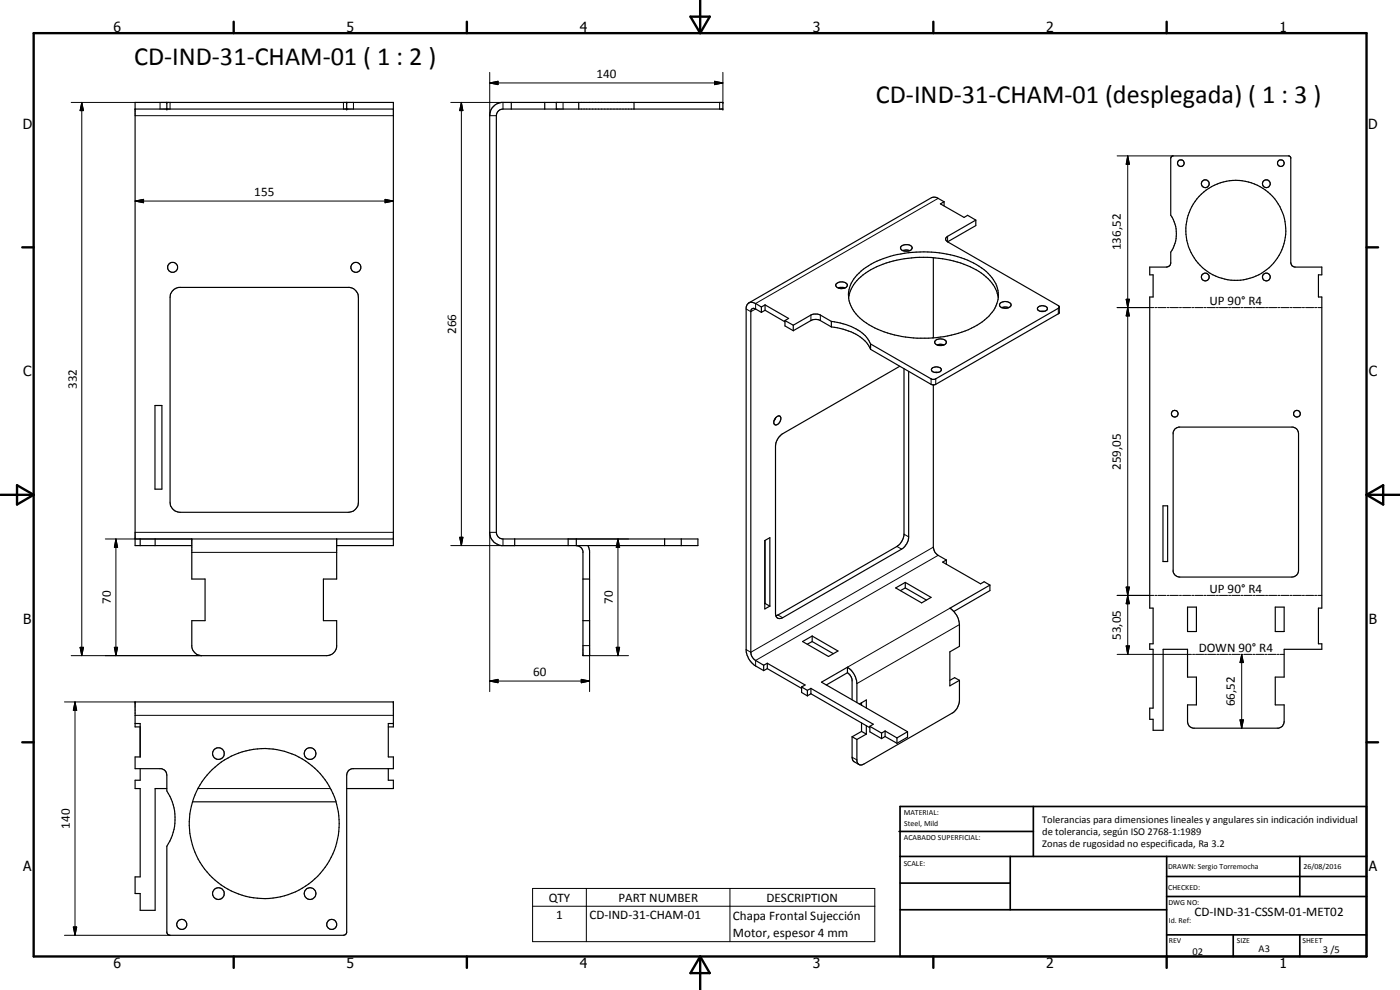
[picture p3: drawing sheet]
<svg xmlns="http://www.w3.org/2000/svg" width="420mm" height="297mm" viewBox="0 0 420 297" stroke-linecap="round" stroke-linejoin="round" font-family="sans-serif">
<g fill="none" stroke="#000" stroke-width=".35">
<path d="M40.5 32.7h77.6M50.1 30.7v2M104 30.7v2M148 32l1.1-.8 1.4-.5h66.4v2h-66a2 2 0 0 0-1.9 2v125a2 2 0 0 0 1.9 2h58.6v2h-59a4.1 4.1 0 0 1-3.5-4v-125l.4-1.8zM153.4 30.7v2M163.5 30.7v2M167 30.7v2M173.7 30.7v2M190.3 30.7v2M351.6 47l.3-.2 35.1 .1 .4 .4v31.7l.4 .8 .9 .3h8v2.4h-1v6.6h1v93.4h-1v10.7h1v1.6h-11.3v8.4h-2.7v8.3h2.7v5a1.98 1.98 0 0 1-1.7 2h-25.7a1.98 1.98 0 0 1-1.6-2v-5h2.7v-8.3h-2.7v-8.4h-7.3v24.3h-3v-3.3h-1.1v-3.3h1.1v-17.7h-1.1v-1.6h1.1v-10.7h-1.1v-93.4h1.1v-6.6h-1.1v-2.4h5l.8-.2 .6-.9v-3.4a9.9 9.9 0 0 0 0-11v-17.1zM270.5 73.9a2.2 2.2 0 0 1 3.3 .4 2.06 2.06 0 0 1-3.4 .5l-.2-.4zM271 75.2l.9-.2 1.1 .2"/>
<path d="M280.1 77.3v24.1M283.3 60.5l-1.1 .7 7.1 4 1.1-.6 2.5 1.4M283.3 60.5l-2.4-1.3-1.3 .1-54.9 31.6M283.3 60.5v1.3M284.4 72.6l33.2 19.1 .3 .3v1.9l-37.7 21.6-.8-.2-18.1-10.5M292.9 66l-8.5 4.9a.87 .87 0 0 0-.6 .8 .87 .87 0 0 0 .6 .9M292.9 66v1.7l-8.5 4.9M51.7 87.4l.9-.8 1.1-.4h51.2a3 3 0 0 1 2.7 3v61.5a3 3 0 0 1-3 3h-50.6a3 3 0 0 1-3-3v-61.5l.3-1.1zM228.5 92.1l-1.7-1a1.71 1.71 0 0 0-1.9-.3 1.71 1.71 0 0 0-1 1.5v103a6.2 6.2 0 0 0 2.9 4.5l2.4 1.4M228.5 93.7l-1.7-1a.88 .88 0 0 0-1-.1 .88 .88 0 0 0-.5 .9v102.2a3 3 0 0 0 1.5 2.5l2.4 1.4M228.5 92.1v1.6M229.6 91.5l-1.1 .6"/>
<path d="M229.6 91.5l7.1 4-1.1 .7M229.6 93.1l6 3.5M229.6 93.1l-1.1 .6M229.6 91.5v1.6M235.6 96.2l2.5 1.4M235.6 96.2v1.6l2.5 1.4M238.1 97.6v1.6M249.5 96.4a15.9 15.9 0 0 1 10.9 5.3l.9 1.5M249.5 96.4v1.7M249.5 98.1a15.2 15.2 0 0 1 11.3 5.7l.5 1M249.5 96.4l-3.6-2-1.6-.2-.9 .3-5.3 3.1M249.5 98.1l-3.3-1.9a3.1 3.1 0 0 0-2.8 0l-5.3 3"/>
<path d="M251 85.1a2.34 2.34 0 0 1 3.3 .2 1.88 1.88 0 0 1-1.6 1.4 1.88 1.88 0 0 1-1.8-.9zM251.5 86.4l.6-.2 1.5 .2M254.7 89.3a12.1 12.1 0 0 1 7.5-8.8 28.9 28.9 0 0 1 9.1-2.9 32.4 32.4 0 0 1 23.9 4.9 10.7 10.7 0 0 1 4.4 6.8M257.2 82.5a26.4 26.4 0 0 1 17.7-6.9 30.3 30.3 0 0 1 21.1 5.8 8.7 8.7 0 0 1 2.9 10.4 17.3 17.3 0 0 1-11.3 8.2 36.2 36.2 0 0 1-12.4 1.5 28.7 28.7 0 0 1-17.2-6.2 8.5 8.5 0 0 1-.8-12.8zM300.2 91a2.21 2.21 0 0 1 3.2 .4 1.97 1.97 0 0 1-3.4 .1zM300.7 92.3l.8-.2 1.2 .2M311.4 92.3a1.82 1.82 0 0 1 3 .3 1.8 1.8 0 0 1-3 .2zM312.4 93.4h.9M317.9 92.2l-37.5 21.6-1-.1-18.1-10.5M261.3 103.2v1.6M270 109.9l-35.1 20.2a4.8 4.8 0 0 0-2.2 3.7v50.3a1.33 1.33 0 0 0 .7 1.4 1.33 1.33 0 0 0 1.5-.2l35.7-20.5a5.1 5.1 0 0 0 2.1-3.4v-50M271.3 110.6v50a5.1 5.1 0 0 1-2.1 3.4l-36.3 20.8"/>
<path d="M279.8 110.4a1.93 1.93 0 0 1 2.7 .5 1.71 1.71 0 0 1-3 0zM280.1 115.5v48.7a3.2 3.2 0 0 0 1.4 2.4l2.5 1.4M280.5 111.8h1M280.6 102.4a2.2 2.2 0 0 1 3.4 .3 2.02 2.02 0 0 1-3.5 0zM281.3 103.5l.8-.2 1.2 .2M46.5 121.7h2.1v25.1h-2.1zM232.8 125.3l-.5 .9M232.9 125.3l.8-.5a1.26 1.26 0 0 1 .2 2 .84 .84 0 0 1-1 .7 .84 .84 0 0 1-.7-1zM352.5 128.8l1.2-.7h34.4a1.98 1.98 0 0 1 1.6 2v41a2 2 0 0 1-2 2h-33.7l-.6-.1-.9-.6-.4-.9v-41.7zM349 151.8h1.4v16.7h-1.4zM40.5 161.7h77.6M42.1 161.7v2"/>
<path d="M46.6 161.7v2M57.6 163.7h-17.1v-133h77.6v133h-17.1M57.6 161.7v12h3.9v12.5h-3.9v7.9a3.1 3.1 0 0 0 2.9 2.6h37.6a3 3 0 0 0 2.9-2.6v-7.9h-3.9v-12.5h3.9v-12M154.5 161.7v2M170.5 161.7v2M173 161.7v2a2.09 2.09 0 0 1 2 1.7v31.3h1.9v-31.4l-.5-1.6M175 173.7h1.9M199.5 161.7v2M204.5 161.7v2M229.5 162.2l1.5-.9v20.6l-1.5 .8zM229.6 162.2v18.9M268.8 176.4l2.9-1.6 7.7 4.4-2.8 1.7z"/>
<path d="M271.7 174.8v1.6M271.7 176.4l6.3 3.6M271.7 176.4l-1.5 .8M284 168v1.3M284 168l-1.1 .7 11.4 6.5 1-.7 1.8 1.1M297.1 175.6l-12 6.9a6.3 6.3 0 0 1 2.8 4.9v6.5l-2.8 1.7v10.2l2.8-1.7M297.1 175.6v1.6l-10.9 6.3M175 186.2h1.9M229.2 199.6v1.6M229.6 181.1l1.4 .8M229.6 181.1h-.1M230.3 199v1.6"/>
<path d="M230.3 199l-1.1 .6M230.3 199l11.3 6.5-1 .6M240.9 192.5l2.8-1.7 7.8 4.5-2.8 1.7zM243.7 190.8v1.7M243.7 192.5l6.4 3.6M243.7 192.5l-1.4 .8M356.4 182.2h2.7v7.3h-2.7zM382.7 182.2h2.7v7.3h-2.7zM40.5 217.1h1.6v10h-1.6v3.5h7.9a1.98 1.98 0 0 1 1.7 2v4.7a15.2 15.2 0 0 1 0 16.6v25.9l.5 .7h52.9l.5-.7 .1-47.5a1.93 1.93 0 0 1 1.6-1.7h12.4v-3.5h-1.6v-10h1.6M42.1 218.1h-1.6v-7.5h77.6v7.5h-1.6M230.3 200.6l10.3 5.9M230.3 200.6l-1.1 .6"/>
<path d="M240.6 206.1v1.7l1.7 1M240.6 206.1l1.7 1M242.3 207.1v1.7M243.4 206.5l18.7 10.8-1 .6M243.4 206.5v1.7M243.4 208.2l17.7 10.2M243.4 206.5l-1.1 .6M243.4 208.2l-1.1 .6M254.3 200.2l-7.8 4.5 25.9 14.8M254.3 201.8l-6.3 3.7M254.3 200.2v1.6M254.3 200.2a6.4 6.4 0 0 1 2.9 4.9v5.7"/>
<path d="M254.3 201.8l.7 .7 .7 1.2v6.3M257.9 211.2l2.1-1.2v2.4M258.6 219.5l1.4 .8M258.6 219.5l-2.9 1.6M258.6 210.8v.8M258.6 216.9v2.6M260 217.7v2.6M261.1 217.9l3.5 2.1M261.1 217.9v1.7l3.5 2M264.6 220v1.6M265.6 219.3v1.7M265.6 219.3l3.6 2.1"/>
<path d="M265.6 219.3l-1 .7M272.4 219.5l-3.2 1.9M272.4 219.5v1.7l-3.2 1.8M285.1 204.1l1.4-.8 1.4 .8M287.9 204.1v6.2a4.6 4.6 0 0 1-2.1 3.7l-26.5 15.2-.8 .3-.7-.1M42.1 230.6v3.5h-1.6v2.5h1.6v26.5h-1.6v5h1.6v5h4.5v-36.5h3.5M116.5 230.6v3.5h1.6v2.5h-14.1M255.7 221.1l.1 6.7 .4 .6 1.6 1M255.7 221.1l1.5 .8M257.2 221.9v6.4l.6 1.1M260 220.3l-2.8 1.6M265.6 221l3.6 2"/>
<path d="M265.6 221l-1 .6M269.2 221.4v1.6M57.8 240.6h43.1"/>
<circle cx="354.4" cy="49" r=".99"/>
<circle cx="361.7" cy="55.1" r="1.17"/>
<circle cx="380" cy="55.1" r="1.16"/>
<circle cx="384.4" cy="48.9" r="1"/>
<circle cx="370.9" cy="69.1" r="15"/>
<circle cx="51.8" cy="80.2" r="1.5"/>
<circle cx="106.8" cy="80.2" r="1.5"/>
<circle cx="361.7" cy="83.1" r="1.18"/>
<circle cx="380.1" cy="83.1" r="1.17"/>
<circle cx="352.6" cy="124.1" r="1.02"/>
<circle cx="389.2" cy="124.1" r="1.02"/>
<circle cx="65.6" cy="226.1" r="1.76"/>
<circle cx="93.1" cy="226.1" r="1.76"/>
<circle cx="79.3" cy="247.1" r="22.5"/>
<circle cx="54.5" cy="277.4" r="1.51"/>
<circle cx="65.5" cy="268.1" r="1.76"/>
<circle cx="93.1" cy="268.1" r="1.76"/>
<circle cx="99.5" cy="277.4" r="1.52"/>
</g>
<g fill="#000">
<circle cx="50.1" cy="32.7" r=".18"/>
<circle cx="50.1" cy="30.7" r=".18"/>
<circle cx="104" cy="32.7" r=".18"/>
<circle cx="104" cy="30.7" r=".18"/>
<circle cx="216.9" cy="32.7" r=".18"/>
<circle cx="216.9" cy="30.7" r=".18"/>
<circle cx="40.5" cy="210.6" r=".18"/>
<circle cx="118.1" cy="210.6" r=".18"/>
</g>
<g fill="none" stroke="#000" stroke-width=".3">
<path d="M21.4 30.7h19.1M24.5 30.7l.5 2.5h-1zM24.5 30.7v166M40.5 34.7h77.6M48 30.7v2M51 30.7v2M103.1 30.7v2M106.1 30.7v2M135.3 30.7h18.1M138.5 30.7l.4 2.5h-.9zM138.5 30.7v133M147 24.9l2.5-.5v1z"/>
<path d="M147 21.7v13h2M147 24.9h69.9M150.9 30.7v2M169 30.7v2M214.4 24.4l2.5 .5-2.5 .5zM216 30.7v2M216.9 21.7v9M115.6 59.8l2.5 .5-2.5 .5zM281.5 59.5l-54.7 31.6v1.6l-1.5 .8-1.4-.8M335.3 46.8h16.8M338.4 46.8l.6 2.5h-1zM338.4 46.8v149.5"/>
<path d="M40.5 60.3l2.6-.5v1zM40.5 60.3h77.6M284.4 70.9v1.7M243.4 94.5v1.7M246.2 94.5v1.7M317.6 92.5v1.6M335.3 92.3h11M338 89.8h1l-.6 2.5zM338.4 92.3l.6 2.5h-1zM346.6 92.3h.6M347.5 92.3h2.5M350.3 92.3h.6"/>
<path d="M351.2 92.3h2.4M354 92.3h.6M354.9 92.3h2.4M357.7 92.3h.6M358.6 92.3h2.4M361.3 92.3h.7M362.3 92.3h2.4M365 92.3h.7M366 92.3h2.4M368.7 92.3h.6M369.6 92.3h2.5M372.4 92.3h.6"/>
<path d="M373.3 92.3h2.5M376.1 92.3h.6M377 92.3h2.5M379.8 92.3h.6M380.7 92.3h2.5M383.5 92.3h.6M384.4 92.3h2.5M387.2 92.3h.6M388.1 92.3h2.5M390.9 92.3h.6M391.8 92.3h2.4M394.5 92.3h.7"/>
<path d="M395.5 92.3h1.2M279.4 113.7v1.6M280.8 113.7v1.6M40.5 159.7h77.6M149 159.7h-2v47.8M31.6 161.7h26M34.8 161.7l.5 2.5h-1zM34.8 161.7v35M57.6 165.7h43.4M135.3 163.7h19.2M138 161.2h.9l-.4 2.5zM150.9 161.7v2"/>
<path d="M170.5 161.7h18.1M185.5 161.7l.5 2.5h-1.1zM185.5 161.7v35M269.2 164l1.4 .8M271.3 160.3l1.4 .8M280.1 164.2l-54.8 31.5-1.4-.8M281.5 166.6l-54.7 31.6v1.6M335.3 178.6h11M338 176.1h1l-.6 2.5zM338.4 178.6l.6 2.5h-1zM346.6 178.6h.6M347.5 178.6h2.5"/>
<path d="M350.3 178.6h.6M351.2 178.6h2.4M354 178.6h.6M354.9 178.6h2.4M357.7 178.6h.6M358.6 178.6h2.4M361.3 178.6h.7M362.3 178.6h2.4M365 178.6h.7M366 178.6h2.4M368.7 178.6h.6M369.6 178.6h2.5"/>
<path d="M372.4 178.6h.6M373.3 178.6h2.5M376.1 178.6h.6M377 178.6h2.5M379.8 178.6h.6M380.7 178.6h2.5M383.5 178.6h.6M384.4 178.6h2.5M387.2 178.6h.6M388.1 178.6h2.5M390.9 178.6h.6M391.8 178.6h2.4"/>
<path d="M394.5 178.6h.7M395.5 178.6h1.2M21.4 196.7h39.1M24 194.2h1l-.5 2.5zM34.3 194.2h1l-.5 2.5zM175 193.7h1.9M176.9 196.7h11.7M176.9 186.2v21.3M184.9 194.2h1.1l-.5 2.5zM233.5 184.5l1.4 .8M285.1 182.5l-30.8 17.7M287.9 187.4l-30.7 17.7"/>
<path d="M335.3 196.3h22.3M338 193.8h1l-.6 2.5zM357.9 196.3h.6M358.8 196.3h2.4M361.5 196.3h.6M362.4 196.3h2.4M365.2 196.3h.5M366 196.3h2.5M368.8 196.3h.6M369.7 196.3h2.4M372.4 196.3h.6M372.6 196.3l.6 2.5h-1.1z"/>
<path d="M372.6 196.3v22.2M373.3 196.3h2.4M376 196.3h.6M376.9 196.3h2.4M379.6 196.3h.7M380.6 196.3h2.4M383.3 196.3h.6M384.2 196.3h1.2M19.3 210.6h21.2M22.5 210.6l.5 2.5h-1zM22.5 210.6v70M40.5 214.6h77.6"/>
<path d="M147 204.3l2.5-.5v1.1zM147 204.3h29.9M174.4 203.8l2.5 .5-2.5 .6zM372.1 216h1.1l-.6 2.5zM59.4 236.6h39.8M255.7 227.2l1.5 .8M22 278.1h1l-.5 2.5zM159.8 266.6h102.7v15.9h-102.7zM159.8 271.9h102.7M176 266.6v15.9M219.1 266.6v15.9M19.3 280.6h31.7"/>
</g>
<g fill="none" stroke="#000" stroke-width=".71">
<path d="M10.1 9.9h400v277.1h-400zM70.1 6.5v3.4M140.1 6.5v3.4M207.2 5h5.8l-2.9 4.9zM210.1 0v9.9M280.1 6.5v3.4M350.1 6.5v3.4M6.7 74.2h3.4M410.1 74.2h3.5M.1 148.5h10M5.1 145.6l5 2.9-5 2.9zM410.1 148.5h10"/>
<path d="M410.1 148.5l5-2.9v5.8zM6.7 222.7h3.4M410.1 222.7h3.5M70.1 287v3.4M140.1 287v3.4M210.1 287v10M210.1 287l2.9 5h-5.8zM280.1 287v3.4M350.1 287v3.4"/>
</g>
<g fill="none" stroke="#000" stroke-width=".51">
<path d="M269.8 249.5h40.3M270.1 242h140v45h-140zM270.1 257h140M303.2 257v16M310.1 242v15M350.1 257v30M390.1 257v12M270.1 265h33.1M270.1 273h80M350.1 269h60M350.1 263h60M350.1 280.5h60"/>
<path d="M370.1 280.5v6.5M390.1 280.5v6.5"/>
</g>
<g fill="#000">
<path d="M24.5 30.7l.5 2.5h-1zM138.5 30.7l.4 2.5h-.9zM147 24.9l2.5-.5v1zM214.4 24.4l2.5 .5-2.5 .5zM40.5 60.3l2.6-.5v1zM338.4 46.8l.6 2.5h-1zM115.6 59.8l2.5 .5-2.5 .5zM338 89.8h1l-.6 2.5zM338.4 92.3l.6 2.5h-1zM34.8 161.7l.5 2.5h-1zM138 161.2h.9l-.4 2.5zM185.5 161.7l.5 2.5h-1.1z"/>
<path d="M338 176.1h1l-.6 2.5zM24 194.2h1l-.5 2.5zM34.3 194.2h1l-.5 2.5zM184.9 194.2h1.1l-.5 2.5zM338 193.8h1l-.6 2.5zM338.4 178.6l.6 2.5h-1zM372.6 196.3l.6 2.5h-1.1zM22.5 210.6l.5 2.5h-1zM147 204.3l2.5-.5v1.1zM174.4 203.8l2.5 .5-2.5 .6zM372.1 216h1.1l-.6 2.5zM22 278.1h1l-.5 2.5z"/>
</g>
<g font-size="7.9">
<text x="40.2" y="19.6">CD-IND-31-CHAM-01 ( 1 : 2 )</text>
<text x="262.9" y="31">CD-IND-31-CHAM-01 (desplegada) ( 1 : 3 )</text>
</g>
<g font-size="4.2">
<text x="34" y="9.6">6</text>
<text x="104" y="9.6">5</text>
<text x="174" y="9.6">4</text>
<text x="244" y="9.6">3</text>
<text x="314" y="9.6">2</text>
<text x="384" y="9.6">1</text>
<text x="6.8" y="38.7">D</text>
<text x="410.6" y="38.7">D</text>
<text x="7" y="112.9">C</text>
<text x="410.8" y="112.9">C</text>
<text x="7" y="187.1">B</text>
<text x="410.8" y="187.1">B</text>
<text x="7" y="261.4">A</text>
<text x="410.8" y="261.4">A</text>
<text x="34" y="290.4">6</text>
<text x="104" y="290.4">5</text>
<text x="174" y="290.4">4</text>
<text x="244" y="290.4">3</text>
<text x="314" y="290.4">2</text>
<text x="384" y="290.4">1</text>
</g>
<g font-size="3.9">
<text x="179" y="23.3">140</text>
<text x="76.3" y="58.8">155</text>
<text x="336.4" y="75.1" transform="rotate(-90 336.4 75.1)">136,52</text>
<text x="363" y="91.5">UP 90° R4</text>
<text x="136.9" y="100.2" transform="rotate(-90 136.9 100.2)">266</text>
<text x="23" y="116.8" transform="rotate(-90 23 116.8)">332</text>
<text x="336.4" y="141" transform="rotate(-90 336.4 141)">259,05</text>
<text x="363" y="177.8">UP 90° R4</text>
<text x="33.3" y="181.2" transform="rotate(-90 33.3 181.2)">70</text>
<text x="183.9" y="181.2" transform="rotate(-90 183.9 181.2)">70</text>
<text x="336.4" y="192" transform="rotate(-90 336.4 192)">53,05</text>
<text x="359.7" y="195.5">DOWN 90° R4</text>
<text x="160" y="202.8">60</text>
<text x="370.6" y="211.9" transform="rotate(-90 370.6 211.9)">66,52</text>
<text x="21" y="248.6" transform="rotate(-90 21 248.6)">140</text>
<text x="164.7" y="270.5">QTY</text>
<text x="167" y="275.8">1</text>
<text x="176.9" y="275.8">CD-IND-31-CHAM-01</text>
<text x="185.6" y="270.5">PART NUMBER</text>
<text x="220" y="275.9">Chapa Frontal Sujección</text>
<text x="230.1" y="270.5">DESCRIPTION</text>
<text x="358.5" y="275">CD-IND-31-CSSM-01-MET02</text>
<text x="220" y="281.2">Motor, espesor 4 mm</text>
</g>
<g font-size="3.1">
<text x="312.7" y="246.8">Tolerancias para dimensiones lineales y angulares sin indicación individual</text>
<text x="312.7" y="250.4">de tolerancia, según ISO 2768-1:1989</text>
<text x="312.7" y="254">Zonas de rugosidad no especificada, Ra 3.2</text>
<text x="357.9" y="286.4">02</text>
<text x="377.7" y="285.6">A3</text>
<text x="397" y="285.9">3 /5</text>
</g>
<g font-size="2.4">
<text x="271.2" y="244.4">MATERIAL:</text>
<text x="271.3" y="252">ACABADO SUPERFICIAL:</text>
<text x="271.4" y="247.9">Steel, Mild</text>
<text x="271.2" y="259.7">SCALE:</text>
<text x="350.6" y="260.8">DRAWN: Sergio Torremocha</text>
<text x="391.2" y="260.6">26/08/2016</text>
<text x="350.6" y="267">CHECKED:</text>
<text x="350.6" y="271.4">DWG NO:</text>
<text x="350.8" y="276.9">Id. Ref:</text>
<text x="350.8" y="282.8">REV</text>
<text x="371.2" y="282.9">SIZE</text>
<text x="390.9" y="282.9">SHEET</text>
</g>
</svg>
